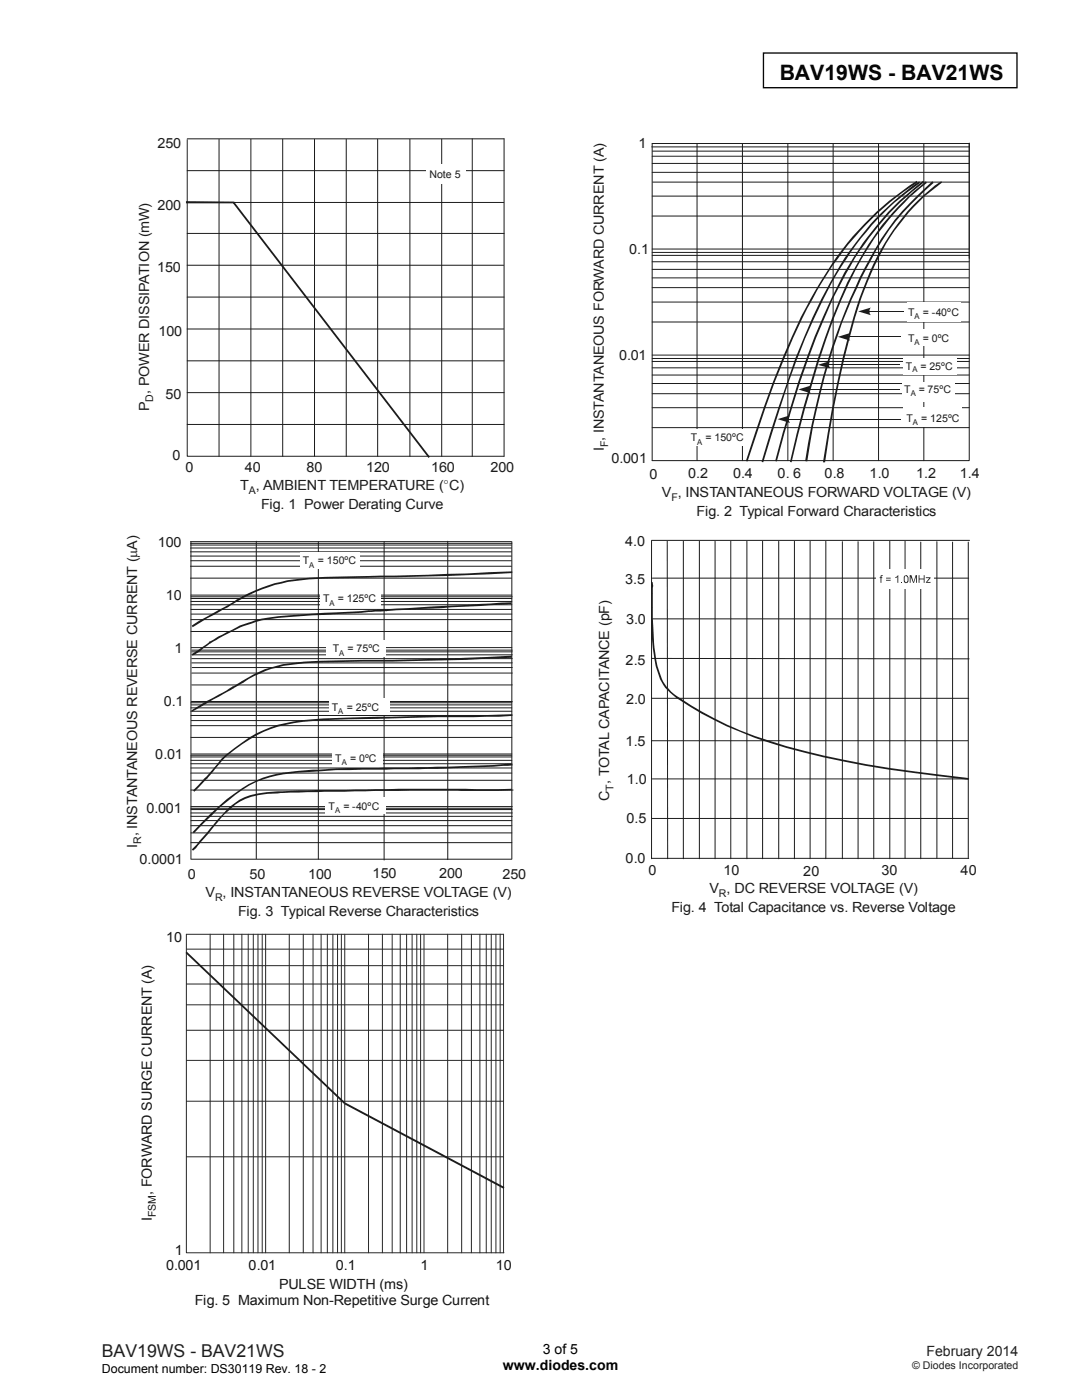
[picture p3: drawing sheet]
<svg xmlns="http://www.w3.org/2000/svg" width="216mm" height="279mm" viewBox="0 0 216 279" stroke-linecap="round" stroke-linejoin="round" font-family="sans-serif">
<path d="M152.3 10.6h50.6v6.9h-50.6z" fill="none" stroke="#000" stroke-width=".26"/>
<g fill="none" stroke="#1f1a17" stroke-width=".2">
<path d="M37.4 27.7h63.2v63.4h-63.2v-63.2M37.4 34.1h63.2M43.7 27.8v63.3M50.1 27.8v63.3M56.4 27.8v63.3M62.8 27.8v63.3M69.1 27.8v63.3M75.4 27.8v63.3M81.8 27.8v63.3M88.1 27.8v63.3M94.2 27.7v63.4M37.4 46.6h63.2"/>
<path d="M37.4 52.9h63.1M37.4 40.4h63.1M37.4 59.3h63.2M37.4 65.7h63.1M37.4 72h63.2M37.4 78.4h63.2M37.4 84.7h63.2"/>
</g>
<path d="M37.1 40.2h9.6l-.1 .4h-9.5zM46.7 40.2v.2zM46.5 40.6l.3-.3 39 50.8-.3 .3z" fill="#1f1a17"/>
<path d="M85.1 32.8h7.9v3.9h-7.9z" fill="#fff"/>
<g fill="none" stroke="#1f1a17" stroke-width=".2">
<path d="M130 29.3h63.4M130.1 39.1h63.3M130.1 34.4h63.3M130.1 31.2h63.3M130.1 32.6h63.3M130.2 36.3h63.2M130.2 30.2h63.2M139.1 28.7v63.2M148.1 28.7v63.2M157.2 28.7v63.2M166.2 28.7v63.2M175.3 28.7v63.2"/>
<path d="M184.3 28.7v63.2M193.4 28.6v63.3h-63.3v-63.3h63.3v23M130.1 55.5h63.2M130.1 49.7h63.2M130.1 52.2h63.3M130.1 53.8h63.3M130.1 57.4h63.3M130.1 51h63.3M130.1 50.4h63.3M130.1 43.1h63.3M130.1 60.3h63.3M130.1 70.9h63.3"/>
<path d="M130.1 78.6h63.3M130.1 73.4h63.3M130.1 72.1h63.3M130.1 71.5h63.3M130.1 74.8h63.3M130.1 64.3h63.3M130.1 76.5h63.3M130.1 85.3h63.3M130.1 81.4h63.3"/>
</g>
<g fill="#1f1a17">
<path d="M163.8 56.1l.2 .2-1 1.7a148.7 148.7 0 0 0-12 28.5l-1.8 5.6-.4-.1a187.3 187.3 0 0 1 12-30.6zM172.5 44.6a54.6 54.6 0 0 1 10.4-8.5l.2 .3a60 60 0 0 0-19.1 19.9l-.2-.2a56.8 56.8 0 0 1 8.7-11.5z"/>
<path d="M172.8 56l.4 .1a109.5 109.5 0 0 0-5.8 20.2l-1.9 10.3-.9 5.7h-.4a189.1 189.1 0 0 1 7.3-32.8zM182.1 41.1l4.4-4.1 1.3-.8 .2 .2a42.3 42.3 0 0 0-14.8 19.7l-.4-.1a47 47 0 0 1 9.3-14.9z"/>
<path d="M166.8 66.8l.4 .2a134.9 134.9 0 0 0-6.1 25.1l-.4-.1a147.7 147.7 0 0 1 6.1-25.2zM174.6 49.7l.3 .2a113.3 113.3 0 0 0-7.7 17.1l-.4-.2a102.7 102.7 0 0 1 7.8-17.1zM180 42.2l.2 .2a42.7 42.7 0 0 0-5.3 7.5l-.3-.2a48.3 48.3 0 0 1 5.4-7.5zM181.5 40.6l4.5-4.4 .3 .3-3 2.8-3.1 3.1-.2-.2z"/>
<path d="M169 56.4l.4 .2a152.1 152.1 0 0 0-8.7 24.8l-2.8 10.9-.3-.1a180.2 180.2 0 0 1 11.4-35.8zM181.3 39.1l3.5-2.9 .1 .3a53.3 53.3 0 0 0-15.5 20.1l-.4-.2a57.4 57.4 0 0 1 12.3-17.3z"/>
<path d="M167.6 56.1l.3 .2a136 136 0 0 0-9.8 24.9l-3.1 10.9-.3-.1a181.2 181.2 0 0 1 11.2-32.5zM177.2 42.3l2.3-2.2 3.5-3.1 1.2-.9 .2 .2a58.1 58.1 0 0 0-16.5 20l-.3-.2a59.5 59.5 0 0 1 9.6-13.8z"/>
<path d="M165.7 56.2l.3 .2a136.2 136.2 0 0 0-10.3 25l-3.4 10.9-.3-.1a369.6 369.6 0 0 1 6.6-20.5 118.3 118.3 0 0 1 7.1-15.5zM174.8 43.5a58.9 58.9 0 0 1 8.6-7.3l.2 .3a58.3 58.3 0 0 0-17.6 19.9l-.3-.2a65.6 65.6 0 0 1 9.1-12.7z"/>
</g>
<g fill="#fff">
<path d="M180.6 65.8h12v3.3h-12z"/>
<path d="M137.2 85.7h12v3.2h-12z"/>
<path d="M180.1 71.5h10.8v3.3h-10.8z"/>
<path d="M180 76.2h10.5v3.9h-10.5z"/>
<path d="M180.3 81.3h11.7v3.8h-11.7z"/>
<path d="M181 60.3h10.7v3.8h-10.7z"/>
</g>
<path d="M172.5 62.1h7.9" fill="none" stroke="#1f1a17" stroke-width=".2"/>
<path d="M171.2 62.1l2.6-.7-.2 .2a1.38 1.38 0 0 0 .2 1.3z" fill-rule="evenodd" fill="#1f1a17"/>
<path d="M156.4 83.7h23.4" fill="none" stroke="#1f1a17" stroke-width=".2"/>
<path d="M155.2 83.7l2.4-.8-.2 .4v.7l.2 .4z" fill-rule="evenodd" fill="#1f1a17"/>
<path d="M160.5 77.7h19" fill="none" stroke="#1f1a17" stroke-width=".2"/>
<path d="M159.3 77.7l2.5-.7-.3 .5v.5l.3 .5z" fill-rule="evenodd" fill="#1f1a17"/>
<path d="M168.4 67.2h11.4" fill="none" stroke="#1f1a17" stroke-width=".2"/>
<path d="M167.2 67.2l2.4-.7-.2 .4v.7l.2 .4z" fill-rule="evenodd" fill="#1f1a17"/>
<path d="M164.5 72.8h15" fill="none" stroke="#1f1a17" stroke-width=".2"/>
<path d="M163.2 72.8l2.5-.7-.3 .5v.4l.3 .5z" fill-rule="evenodd" fill="#1f1a17"/>
<g fill="none" stroke="#1f1a17" stroke-width=".2">
<path d="M38 108.1h64M38 108.4h64.1M38 113h64M38 111h64M38 109.4h64M38 110.1h64M38 108.8h64M38 115.4h64M38.1 108.1v63.3M38.1 118.8h64M38.1 119.1h64.1M38.1 119.4h64"/>
<path d="M38.1 111.9h63.9M51.1 108v63.4M63.5 108.1v63.4M76.6 108.1v63.5M89.3 108v63.6M102.1 108.1v63.3M38.1 123.7h64M38.1 121.6h64M38.1 120h64M38.1 120.7h64M38.1 126h64M38.2 129.2h63.9"/>
<path d="M38.2 122.6h63.9M38.2 140h64M38.3 129.8h63.9M38.3 134.3h63.9M38.3 132.3h63.9M38.3 130.7h63.9M38.3 131.4h63.9M38.3 130.1h63.9M38.3 136.7h63.9M38.4 133.2h63.8M38.1 155.7h64M38.1 154.3h64"/>
<path d="M38.1 151.1h64M38.1 151.7h64M38.1 152.4h64M38.1 157.7h64.3M38.1 153.3h64M38.1 150.7h64M38.1 140.3h64M38.1 144.8h64M38.1 142.8h64M38.1 141.3h64M38.1 141.9h64M38.1 147.2h64"/>
<path d="M38.2 150.5h63.9M38.2 143.8h63.9M38.2 140.7h63.8M38.1 161h64.1M38.1 162.2h64.1M38.1 161.6h64.1M38.1 162.9h64.1M38.1 171.5h64M38.1 168.2h64M38.1 164.8h64M38.1 161.3h64M38.1 166.2h64"/>
<path d="M38.1 163.8h64"/>
</g>
<g fill="#1f1a17">
<path d="M92.8 157.4h9.3v.4h-9.4zM89.8 157.4h3l-.1 .4h-2.9zM70.9 157.6l18.9-.2v.4l-16.9 .1h-2zM63.1 157.7l7.8-.1v.3l-7.8 .2zM62.9 157.7h.2v.4h-.2zM56.4 157.9l6.5-.2v.4l-6.5 .2zM55.5 157.9h.9v.4h-.9zM48.8 159.1a20.3 20.3 0 0 1 6.7-1.2v.4a17 17 0 0 0-6.6 1.1zM45 161.8l.9-.8 1.9-1.4 1-.5 .1 .3-1.9 1.1-1.7 1.6zM45 161.8l.3 .3-.7 .6-1.8 2.2-.3-.2zM42.5 164.7l.3 .2-2.8 3.2-.2-.3zM39.8 167.8l.2 .3-.5 .6-.2-.2zM38.3 169.5l1-1 .2 .2-1 1.1z"/>
<path d="M102.2 152.4l.1 .4zM100.4 152.5l1.8-.1v.4h-1.8zM98.5 152.7l1.9-.2v.3l-1.9 .2zM89.3 153l9.2-.3v.3l-9.2 .4zM75.6 153.3l13.7-.3v.4l-5.7 .1-8 .1zM64.9 153.5l4.7-.2h6v.3l-8.5 .1-2.2 .2zM62.4 153.6l2.5-.1v.4l-2.5 .1zM51.1 155.8a22.1 22.1 0 0 1 8.3-1.9l3-.3v.4a29.2 29.2 0 0 0-11.3 2.1zM45.3 159.4a28.2 28.2 0 0 1 5.8-3.6v.3a24 24 0 0 0-5.5 3.7zM40.3 164.1l5-4.7 .3 .4-1.7 1.3-5.2 5.2-.3-.2z"/>
</g>
<g fill="#fff">
<path d="M65 159.2h12v3.3h-12z"/>
<path d="M65.6 139.4h12.1v3.3h-12.1z"/>
<path d="M65.1 127.8h12v3.2h-12z"/>
<path d="M63.9 117.8h12v3.2h-12z"/>
<path d="M59.9 110.2h11.9v3.2h-11.9z"/>
<path d="M66.3 149.6h10.2v3.3h-10.2z"/>
</g>
<g fill="#1f1a17">
<path d="M102.2 142.5v.4zM92.3 142.8l9.9-.3v.4l-2.6 .1-7.3 .1zM87.5 142.8h4.8v.3h-4.8zM75.3 143l12.2-.2v.3l-12.2 .4zM45 150.6l1.7-1.2a25.5 25.5 0 0 1 15.6-5.8l13-.6v.5a108 108 0 0 0-16.6 .8 24.1 24.1 0 0 0-11.9 5.3l-1.6 1.3zM45 150.6l.1 .1zM45 150.6l.2 .3zM45.1 150.7l.1 .2zM44.2 151.4l.8-.8 .2 .3-1.7 1.9-.2-.2zM43.3 152.6l.2 .2-2.2 2.6-.2-.3zM41.1 155.2l.2 .2zM41.1 155.1l.2 .3zM41.1 155.1v.1zM40.7 155.4l.4-.3 .2 .3-.6 .6-.2-.3zM40.5 155.7l.2 .3-1.9 2-.3-.2z"/>
<path d="M102 120.2v.3zM102 120.2v.2zM86.3 121l15.7-.8v.3l-13.8 .9-1.9 .1zM77 121.6l9.3-.6v.5l-9.2 .5zM77.1 121.8v.2zM77 121.6l.1 .4zM77 121.6v.2zM75 121.7l2-.1v.4h-2zM73.6 121.8l1.4-.1v.3l-1.4 .1zM73.6 122v.1zM73.5 121.8l.1 .3zM73.5 121.8l.1 .2zM67 122.2l6.5-.4 .1 .3-6.6 .5zM50.8 123.8a57.1 57.1 0 0 1 11.4-1.3l4.8-.3v.4l-4.8 .2a52.9 52.9 0 0 0-11.2 1.4zM49.6 124.2l1.2-.4 .2 .4-1.2 .4zM46.3 125.7l1.5-.9 1.8-.6 .2 .4-1.8 .6-1.5 .7zM46.4 125.9l.1 .1zM46.3 125.7l.2 .3zM46.4 125.9h.1zM45.5 126l.8-.3 .2 .2-.9 .5zM43.5 127l2-1 .1 .4-1.9 1zM43 127.4l.5-.4 .2 .4-.5 .3zM41.8 128.1l1.2-.7 .2 .3-1.2 .7zM41.8 128.1l.1 .1zM41.8 128.1l.2 .3zM41.8 128.1l.1 .1zM41.2 128.6l.6-.5 .2 .3-.6 .4zM38.3 130.5l2.9-1.9 .2 .2-1.5 1.2-1.5 .9z"/>
<path d="M73.3 115l12.1-.3 16.8-.7v.4l-13 .6-15.9 .3zM48.3 119a32 32 0 0 1 13.3-3.7l11.7-.3v.3a117.4 117.4 0 0 0-15.9 .8l-2.5 .6-2.5 .9-3.9 1.8zM48.4 119.2l.1 .2zM48.3 119l.3 .4zM48.4 119.2l.2 .2zM48.3 119l.1 .4-.2-.2zM47.9 119.3l.3-.1 .1 .2-.2 .2zM46.5 120.2l1.4-.9 .2 .3-1.4 .8zM46.5 120.2l.1 .1zM46.5 120.2l.2 .2zM46.6 120.3l.1 .1zM43.7 121.7l2.8-1.5 .2 .2-2.8 1.6zM38.3 124.8l5.4-3.1 .2 .3-5.5 3.2z"/>
<path d="M72.5 131.7l16.3-.3 13.3-.5v.4l-9.2 .4-14.6 .3h-5.8zM48.3 135.9a26.1 26.1 0 0 1 14-3.9l10.2-.3v.3l-10.2 .3a27 27 0 0 0-12.7 3.2l-1.1 .8zM48.3 135.9l.1 .2zM48.3 135.9l.2 .4zM48.4 136.1l.1 .2zM47.6 136.4l.7-.5 .2 .4-.7 .4zM46.4 137l1.2-.6 .2 .3-1.2 .7zM46.4 137l.1 .2zM46.4 137l.2 .4zM46.5 137.2l.1 .2zM43.6 138.6l2.8-1.6 .2 .4-.5 .3-2.3 1.3zM38.2 141.8l5.4-3.2 .2 .4-5.4 3z"/>
</g>
<g fill="none" stroke="#1f1a17" stroke-width=".2">
<path d="M130 107.8h63.5M130 107.9v63.5M130.2 115.4h63.1M133.1 108l.1 63.4M136.4 108v63.4M139.6 108v63.4M142.7 108v63.4M145.8 108v63.4M149 108v63.4M152.2 108v63.4M155.4 108v63.4M158.5 108v63.4"/>
<path d="M161.6 108v63.4M164.8 108v63.4M168.1 108.1v63.3M171.2 108.1v63.3M174.3 108.1v63.3M177.5 108v63.4M180.6 108v63.3M183.7 108.2v63.2M186.9 108.1v63.2M190.1 108.2v63.1M193.2 108.2v63.1M130.1 131.4l63.3 .1"/>
<path d="M130.1 139.4h63.2M130.1 123.5h63.2M130 147.8h63.1M130.2 155.4h63.1M130 163.3h63.1M130.1 171.3h63.2"/>
</g>
<path d="M130.1 116.1l.2 .1v1.1h-.4zM129.9 117.3h.4v1.2h-.4zM129.9 118.5h.2zM129.9 118.5h.4v.2h-.4zM129.9 118.7h.4v1.8h-.4zM129.9 120.5h.4v.7h-.4zM129.9 121.2h.4zM129.9 121.2h.4v.9h-.4zM129.9 122.1h.4l.2 6.3h-.3l-.2-1.8zM130.2 128.4h.3l.7 4.5-.3 .1zM130.9 133l.3-.1a9.9 9.9 0 0 0 2.2 4.5l-.3 .3a8.9 8.9 0 0 1-2.2-4.7zM133.4 137.4l1.1 1.1-.2 .3-1.2-1.1zM134.5 138.5l1.3 .9-.2 .3-1.3-.9zM135.8 139.4a70 70 0 0 0 21.2 9.5l-.1 .4a71.9 71.9 0 0 1-21.3-9.6zM157 148.9a195.9 195.9 0 0 0 30.6 5.7l5.7 .7-.1 .3-5.7-.7a193 193 0 0 1-30.6-5.6z" fill="#1f1a17"/>
<path d="M174.9 113.6h11.5v3.8h-11.5z" fill="#fff"/>
<g fill="#1f1a17">
<path d="M175.7 114.9l.4-.1v.2h-.2v.2h.1v.2h-.1v.9h-.2v-.9h-.2v-.2h.2z" fill-rule="evenodd"/>
<path d="M176.8 115.3h.9v.2h-.9zM176.8 115.7h.9v.2h-.9z" fill-rule="evenodd"/>
<path d="M178.6 115.2l.6-.4v1.5h-.1v-1.2l-.5 .3z" fill-rule="evenodd"/>
<path d="M180.5 114.9l.4-.1 .3 .2 .1 1.1-.2 .2-.3 .1-.4-.2-.1-.2a1 1 0 0 1 .2-1.1zM180.6 115l-.1 .3a.8 .8 0 0 0 .3 .9l.3-.3v-.6l-.2-.3z" fill-rule="evenodd"/>
<path d="M181.5 114.8h.4l.4 1.3 .4-1.3h.3v1.5h-.2v-1.3l-.4 1.3h-.2l-.5-1.3v1.3h-.2z" fill-rule="evenodd"/>
<path d="M183.3 114.8h.2v.7h.8v-.7h.2v1.5h-.2v-.7h-.8v.7h-.2z" fill-rule="evenodd"/>
<path d="M184.7 115.2h1v.2l-.8 .8 .8-.1v.2h-1l.7-.9h-.7z" fill-rule="evenodd"/>
</g>
<path d="M179.8 116.1h.2v.2h-.2z" fill="#1f1a17"/>
<g fill="none" stroke="#23282b" stroke-width=".2">
<path d="M37.2 196.4h63.3M37.2 192.7h63.3M37.2 189.4h63.3M41.9 186.5v63.5M44.6 186.5v63.5M46.7 186.5v63.5M48.3 186.5v63.5M49.5 186.5v63.5M50.5 186.5v63.5M51.5 186.5v63.5M52.3 186.5v63.5M53 186.5v63.5"/>
<path d="M57.7 186.5v63.5M60.5 186.5v63.5M62.5 186.5v63.5M64.1 186.5v63.5M65.3 186.5v63.5M66.4 186.5v63.5M67.4 186.5v63.5M68.1 186.5v63.5M68.8 186.5v63.5M73.5 186.5v63.5M76.3 186.5v63.5M78.3 186.5v63.5"/>
<path d="M79.9 186.5v63.5M81.1 186.5v63.5M82.2 186.5v63.5M83.2 186.5v63.5M83.9 186.5v63.5M84.6 186.5v63.5M89.3 186.5v63.5M92.1 186.5v63.5M94.1 186.5v63.5M95.8 186.5v63.5M97 186.5v63.5M98 186.5v63.5"/>
<path d="M99 186.5v63.5M99.8 186.5v63.5M37.2 219.8h63.3M37.2 211.6h63.3M37.2 205.6h63.3M37.2 200.5h63.3M37.2 230.9h63.3M100.5 250v-63.5h-63.3v63.5h63.4"/>
</g>
<path d="M37.3 189.9l31.6 30.1-.3 .3-31.6-30.1zM68.6 220.3l.2-.1-.1 .2zM68.9 220l31.7 16.9-.1 .3-31.8-16.8z" fill="#1f1a17"/>
<text font-size="4.2" x="155.6" y="15.9">BAV19WS - BAV21WS</text>
<text font-size="3.5" fill="#231f20" x="20.3" y="270.9">BAV19WS - BAV21WS</text>
<g font-size="2.8" fill="#1f1a17">
<text x="31.4" y="29.6">250</text>
<text x="127.4" y="29.6">1</text>
<text x="31.4" y="41.9">200</text>
<text x="125.6" y="50.7">0.1</text>
<text x="31.3" y="54.3">150</text>
<text x="31.6" y="67">100</text>
<text x="123.5" y="71.9">0.01</text>
<text x="29.7" y="82.1" transform="rotate(-90 29.7 82.1)">P , POWER DISSIPATION (mW)</text>
<text x="33" y="79.5">50</text>
<text x="34.4" y="91.8">0</text>
<text x="37" y="94.3">0</text>
<text x="48.9" y="94.3">40</text>
<text x="61.2" y="94.2">80</text>
<text x="73.1" y="94.2">120</text>
<text x="86" y="94.2">160</text>
<text x="97.9" y="94.3">200</text>
<text x="120.5" y="90.1" transform="rotate(-90 120.5 90.1)">I , INSTANTANEOUS FORWARD CURRENT (A)</text>
<text x="122" y="92.4">0.001</text>
<text x="129.6" y="95.6">0</text>
<text x="137.3" y="95.3">0.2</text>
<text x="146.3" y="95.3">0.4</text>
<text x="155.2" y="95.4">0. 6</text>
<text x="164.5" y="95.3">0.8</text>
<text x="173.5" y="95.3">1.0</text>
<text x="182.8" y="95.4">1.2</text>
<text x="191.5" y="95.4">1.4</text>
<text x="47.9" y="97.7">T , AMBIENT TEMPERATURE ( C)</text>
<text x="52.1" y="101.6">Fig. 1 Power Derating Curve</text>
<text x="88.6" y="97.7">°</text>
<text x="132.1" y="99.2">V , INSTANTANEOUS FORWARD VOLTAGE (V)</text>
<text x="139" y="103">Fig. 2 Typical Forward Characteristics</text>
<text x="27.3" y="111.3" transform="rotate(-90 27.3 111.3)">μ</text>
<text x="31.5" y="109.1">100</text>
<text x="124.8" y="108.9">4.0</text>
<text x="33.1" y="119.8">10</text>
<text x="124.8" y="116.5">3.5</text>
<text x="124.9" y="124.4">3.0</text>
<text x="34.8" y="130.3">1</text>
<text x="124.8" y="132.7">2.5</text>
<text x="32.7" y="140.9">0.1</text>
<text x="124.9" y="140.5">2.0</text>
<text x="124.8" y="148.8">1.5</text>
<text x="31" y="151.5">0.01</text>
<text x="121.5" y="159.9" transform="rotate(-90 121.5 159.9)">C , TOTAL CAPACITANCE (pF)</text>
<text x="125.1" y="156.5">1.0</text>
<text x="29.2" y="162.2">0.001</text>
<text x="125" y="164.3">0.5</text>
<text x="27.3" y="169.3" transform="rotate(-90 27.3 169.3)">I , INSTANTANEOUS REVERSE CURRENT ( A)</text>
<text x="27.9" y="172.4">0.0001</text>
<text x="124.8" y="172.3">0.0</text>
<text x="37.5" y="175.4">0</text>
<text x="41" y="179">V , INSTANTANEOUS REVERSE VOLTAGE (V)</text>
<text x="49.8" y="175.4">50</text>
<text x="61.5" y="175.4">100</text>
<text x="74.4" y="175.3">150</text>
<text x="87.7" y="175.3">200</text>
<text x="100.3" y="175.3">250</text>
<text x="129.4" y="174.6">0</text>
<text x="141.6" y="178.2">V , DC REVERSE VOLTAGE (V)</text>
<text x="144.4" y="174.7">10</text>
<text x="160.3" y="174.8">20</text>
<text x="175.9" y="174.6">30</text>
<text x="191.7" y="174.6">40</text>
<text x="47.5" y="182.8">Fig. 3 Typical Reverse Characteristics</text>
<text x="134" y="182">Fig. 4 Total Capacitance vs. Reverse Voltage</text>
</g>
<g font-size="2.8" fill="#131516">
<text x="33.1" y="188.1">10</text>
<text x="30.3" y="238.5" transform="rotate(-90 30.3 238.5)">, FORWARD SURGE CURRENT (A)</text>
<text x="30.3" y="243.8" transform="rotate(-90 30.3 243.8)">I</text>
<text x="34.9" y="250.4">1</text>
<text x="33.1" y="253.4">0.001</text>
<text x="49.6" y="253.4">0.01</text>
<text x="55.7" y="257.3">PULSE WIDTH (ms)</text>
<text x="67" y="253.4">0.1</text>
<text x="83.9" y="253.4">1</text>
<text x="99" y="253.4">10</text>
<text x="38.9" y="260.5">Fig. 5 Maximum Non-Repetitive Surge Current</text>
</g>
<g font-size="2.8">
<text x="100.3" y="273.5">www.diodes.com</text>
<text x="108.3" y="270.2">3 of 5</text>
</g>
<text font-size="2.8" fill="#231f20" x="184.8" y="270.6">February 2014</text>
<text font-size="2.5" x="20.3" y="274">Document number: DS30119 Rev. 18 - 2</text>
<g font-size="2.1" fill="#1f1a17">
<text x="85.7" y="35.6">Note 5</text>
<text x="181.2" y="63">T</text>
<text x="184.2" y="63">= -40ºC</text>
<text x="181.2" y="68.2">T</text>
<text x="184.2" y="68.2">= 0ºC</text>
<text x="180.7" y="73.7">T</text>
<text x="183.7" y="73.7">= 25ºC</text>
<text x="30.6" y="80.2" transform="rotate(-90 30.6 80.2)">D</text>
<text x="180.4" y="78.4">T</text>
<text x="183.3" y="78.4">= 75ºC</text>
<text x="121.3" y="89.3" transform="rotate(-90 121.3 89.3)">F</text>
<text x="137.8" y="88">T</text>
<text x="140.8" y="88">= 150ºC</text>
<text x="180.9" y="84.2">T</text>
<text x="183.8" y="84.2">= 125ºC</text>
<text x="49.6" y="98.6">A</text>
<text x="134" y="100.1">F</text>
<text x="60.5" y="112.6">T</text>
<text x="63.4" y="112.6">= 150ºC</text>
<text x="64.5" y="120.2">T</text>
<text x="67.4" y="120.2">= 125ºC</text>
<text x="66.4" y="130.2">T</text>
<text x="69.4" y="130.2">= 75ºC</text>
<text x="66.2" y="141.9">T</text>
<text x="69.2" y="141.9">= 25ºC</text>
<text x="66.9" y="152.1">T</text>
<text x="69.9" y="152.1">= 0ºC</text>
<text x="65.6" y="161.6">T</text>
<text x="68.5" y="161.6">= -40ºC</text>
<text x="122.4" y="157.8" transform="rotate(-90 122.4 157.8)">T</text>
<text x="28.2" y="168.4" transform="rotate(-90 28.2 168.4)">R</text>
<text x="42.9" y="179.8">R</text>
<text x="143.4" y="179">R</text>
</g>
<text font-size="2.1" fill="#131516" x="31.1" y="242.9" transform="rotate(-90 31.1 242.9)">FSM</text>
<text font-size="2.1" fill="#231f20" x="182" y="273.2">© Diodes Incorporated</text>
<g font-size="1.6" fill="#1f1a17">
<text x="182.5" y="63.7">A</text>
<text x="182.5" y="68.8">A</text>
<text x="182.1" y="74.3">A</text>
<text x="181.7" y="79.1">A</text>
<text x="139.1" y="88.7">A</text>
<text x="182.2" y="84.8">A</text>
<text x="61.7" y="113.3">A</text>
<text x="65.7" y="120.9">A</text>
<text x="67.7" y="130.9">A</text>
<text x="67.5" y="142.5">A</text>
<text x="68.2" y="152.7">A</text>
<text x="66.9" y="162.2">A</text>
</g>
</svg>
